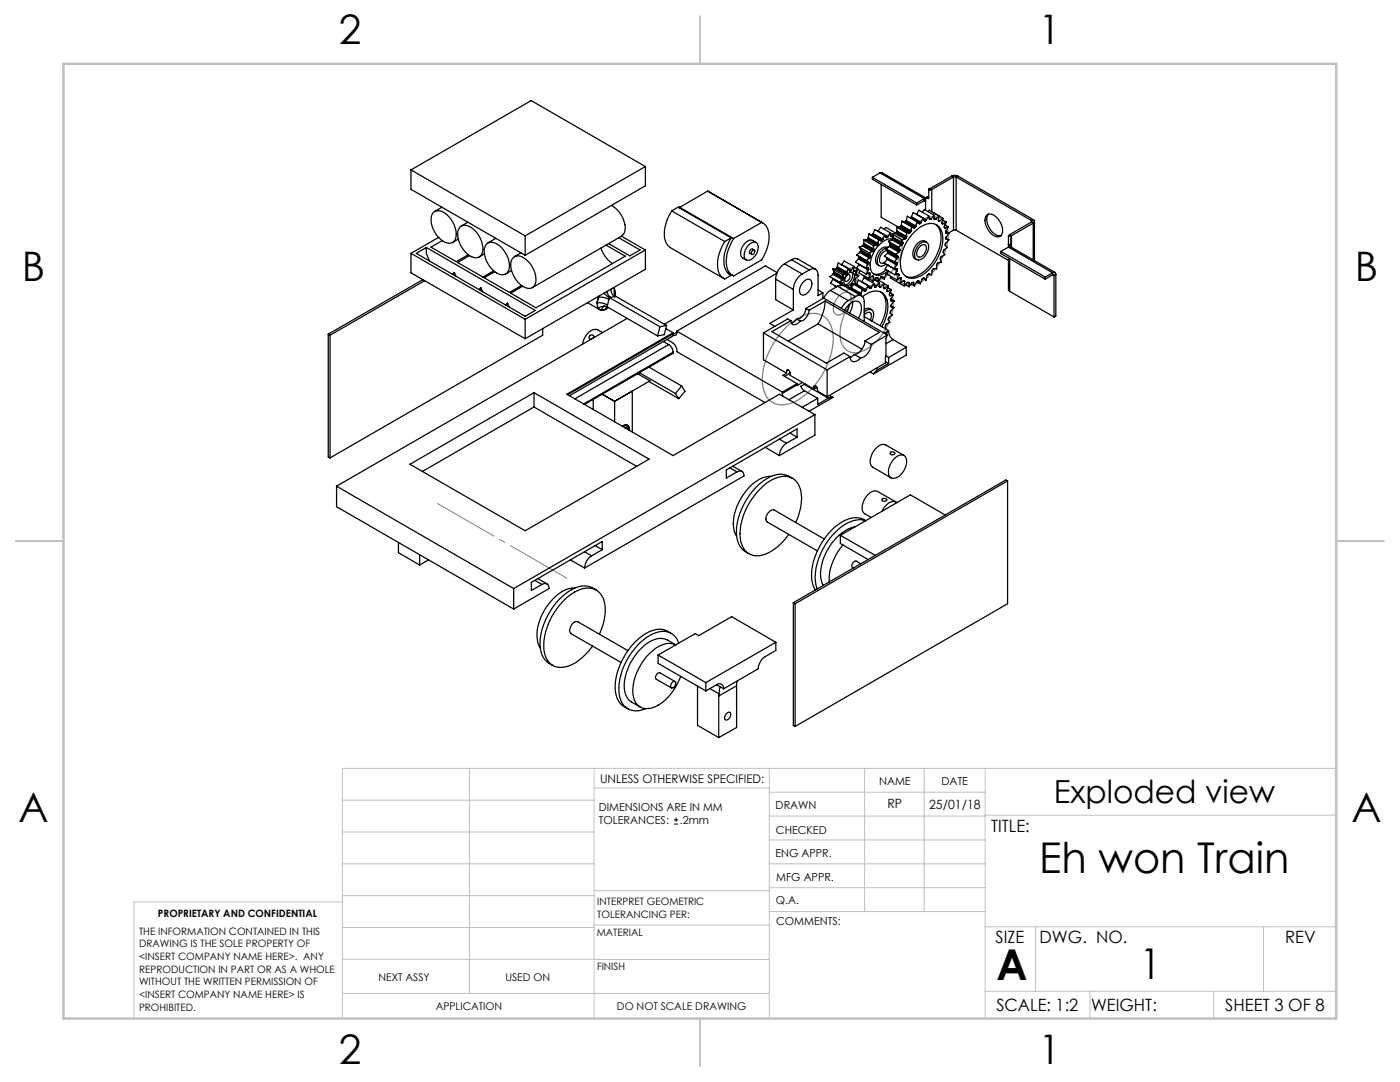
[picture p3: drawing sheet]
<svg xmlns="http://www.w3.org/2000/svg" width="279mm" height="216mm" viewBox="0 0 279 216" stroke-linecap="round" stroke-linejoin="round" font-family="sans-serif">
<path d="M134.5 164.4h.9M134.5 163.6h.9M134.9 163.2v.8" fill="none" stroke="#000" stroke-width=".2"/>
<path d="M167.5 59l.2-.2a1.2 1.2 0 0 1 2.1 .2 3.5 3.5 0 0 1-2.5 3.9 1.38 1.38 0 0 1-.9-2l.4-1.1zM169 54a1.24 1.24 0 0 1 2.1 0 3.3 3.3 0 0 1-2.5 4 1.45 1.45 0 0 1-.7-2.2l.4-.9zM171.4 58.6a5.1 5.1 0 0 1 4.9-1.7 4 4 0 0 1 1.9 4.6 11.1 11.1 0 0 1-6.3 8.6 2.99 2.99 0 0 1-4.2-2.7 11.5 11.5 0 0 1 3.7-8.8zM175.2 48.3a3.6 3.6 0 0 1 3.7-1.4 3.2 3.2 0 0 1 .9 3.8 7 7 0 0 1-4.5 5.1 2.11 2.11 0 0 1-2.4-2.4 7.9 7.9 0 0 1 2.3-5.1zM182.4 45a5.1 5.1 0 0 1 5-1.6 3.7 3.7 0 0 1 1.8 4 11.4 11.4 0 0 1-6.1 9.2 2.97 2.97 0 0 1-4.4-2.5 11.3 11.3 0 0 1 3.7-9.1zM156.9 65.3a7.6 7.6 0 0 1 6.4-2.7 4.3 4.3 0 0 1 3 4.5 15 15 0 0 1-8.2 13.3 3.9 3.9 0 0 1-5.5-1.9 11 11 0 0 1 1.2-9l1.7-2.6z" fill="none" stroke="#808080" stroke-width=".25"/>
<g fill="none" stroke="#c0c0c0" stroke-width=".2">
<path d="M68.3 159.7h50.3M93.7 153.3v44.9M118.6 153.3v49.9M118.6 157.2h34.9M153.5 153.3v49.9M153.5 158.1h43.1M172.5 153.3v28.6M184.4 153.3v28.6M196.6 153.3v49.9M266.7 153.3h-198.4v49.9M68.3 178.7h50.3M68.3 172.4h50.3"/>
<path d="M68.3 166h50.3M68.3 180h-41.6v23.2M118.6 177.7h35M153.5 167.6h43.1M153.5 162.8h43.1M153.5 172.4h43.1M153.5 177.1h43.1M196.6 162.7h70.1M68.3 198.2h85.2M68.3 191.4l85.2 .1M68.3 185.1h50.3M118.6 184.6h35"/>
<path d="M153.6 181.9h43M196.6 197.8h70.1M196.6 184.9h70.1M206.7 184.9v12.9M217.5 197.8v5.4M242.2 197.8v5.4M252.2 184.9v12.9"/>
</g>
<path d="M139.7 3.2v9.5M3.1 107.9h9.6M266.7 107.9h9.5M139.7 203.2v9.6" fill="none" stroke="#c0c0c0" stroke-width=".25"/>
<path d="M12.7 12.7h254v190.5h-254z" fill="none" stroke="#c0c0c0" stroke-width=".5"/>
<path d="M87.3 100.5l25.8 14.9" fill="none" stroke="#808080" stroke-width=".2" stroke-dasharray="15.2 1.3 1.3 1.3" stroke-dashoffset="2.2"/>
<g fill="none" stroke="#000" stroke-width=".25">
<path d="M82 33.9l22.8 13.2M82 33.9v3.9l22.8 13.1M128.8 33.2l-22.8-13.1-24 13.8M128.8 33.2l-24 13.9M128.8 33.2v3.9l-24 13.8M141.2 38.1l11 6.4M141.2 38.1l10.8 6.3M141.2 38.1l-5.6 3.3M174.1 35.4v.4l8.9 5.1M174.1 35.4l8.9 5.1M175.6 34.5h.4l8.7 5M175.6 34.5l8.9 5.1"/>
<path d="M175.6 34.5l-1.5 .9M175.9 36.8v6.6l3.5 2M184.5 39.6l-1.5 .9M184.5 39.6v.4M184.7 39.5l-.2 .1M184.7 39.5v2.4M185.3 39.3h-.2l-.4 .2M185.6 37.6l-.3 .1v1.9l-.6-.1M185.6 37.6l.3 .2M185.9 37.8l-.6 .2M185.9 37.8v4.5M189.9 35.1a1.17 1.17 0 0 1 1.3 0"/>
<path d="M189.9 35.1l-4.3 2.5M189.9 35.1l.4 .2M190.3 35.3h.5M190.3 35.3l-4.4 2.5M190.3 35.3v10.6M190.8 35.3l15 8.7M190.8 35.3v10.6M191.2 35.1l15 8.7M191.2 35.1l-.4 .2M82 50.6v3.8l22.8 13.2M82 50.6l22.8 13.1M83.1 50.6l2-1.2 21.7 12.5-2 1.2z"/>
<path d="M84.4 55.8l-18.9 10.9M84.7 56l-18.8 10.9M85.1 49.4a4.7 4.7 0 0 0 .6 2.7M86.6 42.3a1.98 1.98 0 0 1 2.5 .5 5.1 5.1 0 0 1 1.8 4.9 1.45 1.45 0 0 1-2.2 .6 5.3 5.3 0 0 1-2.6-5.2zM87.5 47.4l-5.5 3.2M88.2 41.3l-1.5 .9M88.3 48l-2.3 1.3 5.1 2.9 2.4-1.4M90.3 54.8l.4-.4 .4 .8M90.7 54.5l-.4 .3M91.4 47.7l-1.1 .7M91.8 45.3a1.86 1.86 0 0 1 2.5 .3 4.8 4.8 0 0 1 1.8 5.3 1.67 1.67 0 0 1-2.5 .1 5 5 0 0 1-2.1-5.3zM93.4 44.3l-1.3 .8"/>
<path d="M93.7 51l-2.4 1.4 5.1 2.9 2.1-1.3M96 57.5l-.4 .3 .4-.4 .3 .8M96.7 50.7l-1.1 .6M97 48.8a1.74 1.74 0 0 1 2.4 .1 4.8 4.8 0 0 1 2 5.3 1.56 1.56 0 0 1-2.3 .2 5 5 0 0 1-2.3-5.2zM98.7 54.2l-2.1 1.2 5.1 2.9 2.4-1.3M99 47.6l-1.6 .9M102.1 54l-1.2 .7M102.4 51.4a1.78 1.78 0 0 1 2.5 .3 5.1 5.1 0 0 1 1.9 4.9 1.36 1.36 0 0 1-2.1 .7 5.3 5.3 0 0 1-2.7-5.1zM104 50.4l-1.3 .8M104.8 47.1v3.8M119.5 59.3h.7l1.3 .4M119.5 59.3l-.3 1.1"/>
<path d="M119.6 59.1l-.1 .2M119.9 49.5l.6 1.2a5 5 0 0 0 1.7 1.9M120.5 58.5l1.1 .9M120.9 48.9l3.9 2.2-17.8 10.3-5.1-2.9 2.4-1.4M121.1 58.2l.2 .6 .5 .5M121.5 59.7l-.3 1.2M121.6 59.4l10.1 5.8M121.6 59.4l-.1 .3M121.8 59.3l-.2 .1M121.9 57.7l.3 .9 .5 .6M122 41a5.2 5.2 0 0 1 2.6 5.4l-.6 .7M122.4 57.4l.2 .3"/>
<path d="M122.6 57.7l.2 1M122.6 57.7a1.4 1.4 0 0 0 .3 1.5M122.7 59.2l-.9 .1M122.8 58.7v.2M122.8 58.7h-.2M122.8 58.7l-.1 .2M122.9 59.2h-.2M122.9 59.2l10.1 5.7M123.5 47.4l4.2 2.5-2 1.1-4.2-2.4M124 47.1l-17.8 10.3M124 47.1l4.8 2.8M128.8 49.9v3.8l-24 13.9"/>
<path d="M128.8 49.9l-24 13.8M134.1 42.1a7.3 7.3 0 0 0-1.1 6.4l.8 .9 10.6 6.2M134.1 42.1l10.5 6.1M134.1 42.1l1.2-.8 10.6 6.1M135.6 41.4l10.8 6.2M135.6 41.4v.1M135.7 41.3h.1M135.7 41.3l-.3 .1M144.6 48.2a7.3 7.3 0 0 0-1.1 6.4l.7 .8 .4 .3 1.3-.8M145.2 54.4l1 .6M145.5 54.7l.4 .2M145.9 47.4a7.2 7.2 0 0 0-1 6.5l.2 .4 .8 .6"/>
<path d="M145.9 47.4l-1.3 .8M149.3 49a1.18 1.18 0 0 1 1.9-.4 2.69 2.69 0 0 1-1.9 3.4 1.07 1.07 0 0 1-.7-1.7zM150.1 50.1l.3-.2a.47 .47 0 0 1 .1 .6 .47 .47 0 0 1-.5 .2zM150.5 49.9l-.3-.2a.56 .56 0 0 0-.5 .9l.3 .2M150.9 48.4l-.7-.4a1.88 1.88 0 0 0-2.1 1.4 1.58 1.58 0 0 0 .8 2.5M152 44.4a3.1 3.1 0 0 1 1.5 3.6 9.7 9.7 0 0 1-1.5 3.9l-5.6 3.2a2.91 2.91 0 0 1-1.5-2.9 9.1 9.1 0 0 1 1.5-4.6M152 44.4l-5.6 3.2M154.8 55.7v4.1l3.5 2M154.8 55.7l3.5 2M155 54.5l-19.9 11.6M155.1 54.4l-2.3-1.3-20.2 11.6M156.6 52.6a3.8 3.8 0 0 0-1.8 3.1"/>
<path d="M156.6 52.6l3.5 2.1M158 51.8a1.21 1.21 0 0 1 1.2-.1l3.6 2M158 51.8l-1.4 .8M158 51.8l3.5 2.1M158.3 57.7v4.1M160.1 54.7a3.9 3.9 0 0 0-1.8 3M160.4 56.2a.87 .87 0 0 1 1-.5 .87 .87 0 0 1 .6 .9 2.27 2.27 0 0 1-1.9 2.3 1.26 1.26 0 0 1-.3-2zM161.5 53.9a1.06 1.06 0 0 1 1.3-.2 1.06 1.06 0 0 1 .5 1.2v4.1l.9-.6M161.5 53.9l-1.4 .8M163.3 57.9l.9 .5M164.2 58.4v1.2M164.4 59.5l-3.6 2.1"/>
<path d="M164.4 59.5l3.5 2M165.7 58l-.5 .4-.8 1.1M165.7 58l3.6 2M166.2 53.7l.2 .5M166.2 53.7l2 1.1M166.2 55.7l1.9 1.2M166.2 55.7l-.4 .8 1.2 .7M166.2 55.6v.1M166.2 54.8l-.6 .4 2 1.1M166.2 54.8l2 1M166.2 55.6l2 1.1M166.2 55.6h.1"/>
<path d="M166.3 54.6l-.1 .2M166.3 54.6l2 1.1M166.4 54.2v.2M166.4 54.4l-.1 .2M166.4 54.2l1.9 1.2M166.4 54.4l1.9 1.1M166.6 57l.3 .3M166.8 53.7h-.6M166.8 53.7l1.9 1.1M166.9 53.6l-.1 .1M166.9 53.6l1.9 1.1M167 53.4l-.1 .2"/>
<path d="M167 53.4l2 1.1M167.1 53.2l-.1 .2M167.1 53.2l2 1.2M167.1 53.2l.2-.7 1.9 1.1M167.1 57.1a1.39 1.39 0 0 1 1.3-.1l3.5 2.1M167.1 57.1l3.6 2.1M167.1 57.1l-1.4 .9M167.6 56.3l.5 .3M167.9 56.4l.2 .2M168 52.8h-.1M168 52.8l1.9 1.1M168 52.8l.5-.7 1.9 1.1"/>
<path d="M168.1 56.6l.1 .1M168.1 56.9h.1M168.2 56.7l-.1 .2M168.2 54.8l.1 .6M168.2 55.8l-.6 .5M168.3 55.7l-.1 .1M168.3 55.5v.2M168.3 55.4v.1M168.7 54.8h-.5M168.8 54.7l-.1 .1M168.9 55l.6-.2a.9 .9 0 0 1-.8 1.3 .8 .8 0 0 1 .2-1.1zM169 54.5l-.2 .2"/>
<path d="M169.1 54.4l-.1 .1M169.2 53.6l.5 .4M169.2 53.6l-.1 .8M169.3 60a3.4 3.4 0 0 0-1.4 1.5M169.3 54.6a.69 .69 0 0 1 .8-.3 .69 .69 0 0 1 .4 .8 2.02 2.02 0 0 1-1.6 1.9 1.21 1.21 0 0 1-.2-1.8zM169.3 53.7l.5 .3M169.4 57.3h.1M169.4 57.3l-.3 .1M169.4 57.3l.3 .4M169.5 54h.2M169.8 54h-.1M169.8 57.6l-.1 .1"/>
<path d="M169.8 57.6l2 1.1M169.9 53.9l-.1 .1M169.9 57.5l-.1 .1M169.9 57.5l2 1.1M170 54.3a1.92 1.92 0 0 1-1.4 2.5M170.1 56.6l-.2 .9M170.2 56.6l1.9 1.1M170.4 53.9l.2 .2M170.4 54l.2 .1M170.4 54h.1M170.4 53.2l.8 .5M170.4 53.2v.8"/>
<path d="M170.4 53.2l-.5 .7M170.7 59.2a1.09 1.09 0 0 1 1.2-.1 1.09 1.09 0 0 1 .6 1.1v4M170.7 59.2l-1.4 .8M170.8 54.7l.6 .3M170.8 54.9h.1M170.9 56.9h-.2M170.9 56.9l1.9 1.1M170.9 54.9l.5 .1M171 56.7l-.1 .2M171 50.9l1.9 1.1M171 50.9l.4 .3M171 56.7l.3-.8 1.9 1.1"/>
<path d="M171 56.7l1.9 1.2M171.2 53.7l1.7 1M171.2 53.7l-.4 .8 .1 .4M171.2 53.7l-.6 .4M171.3 51.6l-.6 .7 2 1.1M171.3 51.6l1.9 1.2M171.4 51.2v.1M171.4 51.5l-.1 .1M171.4 55l-.7 .6-.1 .4 .2 .6h-.6l-.3 .2-.2 .9M171.4 51.2l1.9 1.1M171.4 51.5l2 1.1M171.4 52.8l1.9 1.1"/>
<path d="M171.4 52.8l-.4 .8M171.4 51.3v.2M171.4 52.7v.1M171.4 51.3l2 1.1M171.5 49.3l2 1.1M171.5 49.3l.3 .5M171.6 50.4l1.9 1.1M171.6 50.4l-.6 .5M171.6 54l-.2 .5 2 1.1M171.7 50.2l-.1 .2M171.7 50.2l1.9 1.1M171.8 49.8v.2"/>
<path d="M171.8 50l-.1 .2M171.8 58.7l-.2 .2M171.8 49.8l1.9 1.2M171.8 50l1.9 1.1M171.9 58.6l-.1 .1M172 56.2l.4-.8 2 1.2M172 56.2l1.9 1.2M172 56.2v.1M172.1 57.7l.5 .4M172.1 57.7l-.2 .9M172.1 49.1l2 1.1M172.1 49.1l-.6 .2"/>
<path d="M172.2 59.2a3.3 3.3 0 0 1 4-.7 4.6 4.6 0 0 1 .5 5.1l-.7 1.6M172.3 49l-.2 .1M172.3 49l1.9 1.1M172.3 57.9l.3 .2M172.3 55l1.9 1.1M172.3 55h.1M172.3 47.9l2 1.1M172.3 47.9l.1 .7M172.3 47.9h.6M172.4 48.8l-.1 .2M172.4 48.8l1.9 1M172.4 48.6v.2"/>
<path d="M172.4 48.6l2 1.1M172.7 53.4l.6 .2M172.8 58l-.2 .1M172.9 53.4l.5 .3M172.9 57.9l-.1 .1M172.9 52l.4 .3M172.9 47.9l2 1.1M173 47.8l-.1 .1M173 47.8l2 1.1M173.2 53.5l.1 .1M173.2 47.6l-.2 .2M173.2 47.6l2 1.2"/>
<path d="M173.2 57l.4 .5M173.2 52.8l-.5 .6M173.2 57l-.3 .9M173.3 47.4l-.1 .2M173.3 47.4l1.9 1.2M173.3 54.5l.4 .3M173.3 52.3l.1 .1M173.3 53.6l.1 .1M173.3 53.9l-.4 .8M173.3 55.6l-.2 .2M173.4 52.6l-.2 .2M173.4 52.4v.2"/>
<path d="M173.4 53.7l-.1 .2M173.4 46.7l.6 .2M173.4 46.7l2.4 1.3M173.4 46.7l-.1 .7M173.4 57.2l.4 .3M173.4 54.5l.3 .1M173.5 50.4l.2 .6M173.5 57.5h.1M173.5 51.5l-.6 .5M173.5 54.5h.1M173.6 54.5l.1 .1M173.6 54.5l-.7 .2"/>
<path d="M173.6 51.3l-.1 .2M173.7 54.6v.2M173.7 54.8l-.3 .8M173.7 51.1l-.1 .2M173.7 51v.1M173.8 57.5h-.2M173.9 57.4l-.1 .1M174 46.9l1.9 1.1M174 55.1h.2M174 55.1l-.6 .5M174 55.1l.3 .2M174.1 50.2l-.6 .2"/>
<path d="M174.1 55.1l.1 .1M174.2 55.1l.1 .2M174.2 46.7l-.2 .2M174.2 55.1h.1M174.2 46.7l1.9 1.2M174.2 50.1l-.1 .1M174.3 46.6l-.1 .1M174.3 49l.1 .7M174.3 49h.6M174.3 46.6l1.9 1.1M174.3 46.6l.3-.8 1.9 1.1M174.3 49.8l-.1 .3"/>
<path d="M174.3 55.3l-.1 .8M174.4 49.7l-.1 .1M174.4 56.6l.2 .7M174.4 56.6l-.5 .8M174.5 55.8l1 .6M174.5 56.9l.4 .3M174.5 57.1l.3 .2M174.6 57.2v.1M174.6 55.7l.7 .4M174.6 57.3h.2M174.9 57.2l-.1 .1M175 48.9l-.1 .1"/>
<path d="M175 55.4l.2 .1M175.2 48.8l-.2 .1M175.2 55.5l-.4-.1-.6 .7M175.2 55.5l.1 .6M175.2 48.6v.2M175.3 46.1l-.1 .1M175.3 46.1l1.9 1.1M175.3 46.1l.5-.8 1.9 1.2M175.4 56l1 .6M175.5 57.2v.1M175.5 56.4l-.6 .8M175.5 56.4v.8"/>
<path d="M175.5 57.2l.2 .1M175.5 57l.3 .2M175.5 57.3h.2M175.8 58.2a3.9 3.9 0 0 1 .8 4.4l-1 2.4M175.8 55.4l-.5 .7M175.8 48l-.5-.2-.1 .8M175.8 55.3l.7 .4M175.8 57.2l-.1 .1M175.9 48h-.1M176.1 47.9l-.2 .1M176.1 55.2h.1M176.1 55.2l-.3 .2"/>
<path d="M176.1 55.2l.4 .5M176.2 47.7l-.1 .2M176.3 57.4l.1 .1M176.3 57.4l.3 .2M176.4 57.5l.2 .1M176.4 57.5h.1M176.4 56.6l-.6 .6M176.4 56.6l-.1 .8M176.4 56.6l.9 .4M176.5 45.8l.3-.4 1.9 1.1M176.5 46.9l.4 .5M176.5 46.9l-.3 .8"/>
<path d="M176.6 47.1l.5 .2M176.8 47.3l.1 .1M176.8 49.7l2 1.1M176.8 49.7l.4 .3M176.8 53.8l-.1 .1a2.43 2.43 0 0 1-2.4 .7M177 58l.2 .2M177 51.8l2 1.1M177 51.8l-.5 .7 2.6 1.5M177.1 49.5a2.75 2.75 0 0 0-1.9 3.3 1.07 1.07 0 0 0 1.6-.1M177.1 47.3l-.2 .1M177.1 51.5v.1M177.1 51.6l-.1 .2"/>
<path d="M177.1 51.6l1.9 1.1M177.1 54.5l-.3 .3-.3 .9M177.1 52.9h.1M177.1 50.5l2 1.1M177.1 50.5l-.6 .6 1.9 1.1M177.1 52.9l-.5 .8 2 1.1M177.2 49.4h-.1a1.93 1.93 0 0 0-2.2 1.6 1.36 1.36 0 0 0 .6 2M177.2 57.4l.7 .4M177.2 47.2l-.1 .1M177.2 50.2a1.2 1.2 0 0 0-1.5 .9 1.07 1.07 0 0 0 .2 1.4l.6-.1M177.2 50l.1 .1M177.2 50.3l-.1 .2"/>
<path d="M177.2 50l2 1.1M177.2 50.3l2 1.2M177.3 57l-.3 1M177.3 50.1l-.1 .2M177.3 57l-.7 .6M177.3 50.1l1.9 1.2M177.3 48.2l2 1.1M177.3 48.2l.3 .4M177.3 54.1l-.2 .6 1.9 1.1M177.4 49.2l2 1.1M177.4 49.2l-.6 .5M177.6 58.9l.1 .1"/>
<path d="M177.6 49l-.2 .2M177.6 49l1.9 1.1M177.6 48.6l.1 .2M177.6 58.4l.7 .4M177.6 48.6l2 1.2M177.7 48.8l-.1 .2M177.7 48.8l1.9 1.1M177.7 46.5l-.5 .7M177.7 46.5l.1 .6M177.8 55.1l-.1 .4 1.9 1.1M177.8 47.1l.2 .1M177.8 46.9l.4 .2"/>
<path d="M177.8 47.1l.1 .1M177.8 59.7l.7 .3M177.8 47.2h.1M177.9 47.2h.1M177.9 57.8l-.4 .9 .1 .2M177.9 57.8l-.7 .4M178 47.8l1.9 1.2M178 47.8l-.7 .4M178 46.7l2 1.1M178 46.7l.2 .6M178.1 47.7h-.1a4.3 4.3 0 0 0-3.6 2.6l-.3 .7a3.3 3.3 0 0 0 .2 3.7 2.28 2.28 0 0 0 2.9-.7M178.1 47.7l-.1 .1"/>
<path d="M178.1 47.7l2 1.1M178.2 47.1l-.2 .1M178.2 47.1h.1M178.2 47.3v.2M178.2 47.5l-.1 .2M178.2 47.3l2 1.1M178.2 47.5l2 1.1M178.3 58.8l-.5 .9 .1 .3M178.3 58.8l-.6 .2M178.4 52.2l.6 .3M178.7 46.6l1.9 1.1M178.7 46.6l-.7 .1"/>
<path d="M178.7 52.3l.3 .2M178.7 53.6l.4 .2M178.7 46.5v.1M178.7 46.5h.1M178.8 50.8l.4 .3M178.8 46.5l-.1 .1M178.8 46.5l2 1.1M178.9 46.2l-.1 .3M178.9 45.3l2 1.2M178.9 45.3l.1 .8M178.9 45.3l.6 .1M178.9 46.2l2 1.2"/>
<path d="M178.9 53.6l.2 .1M178.9 54.7l.5 .3M179 52.9l-.6 .7 .7 .1M179 46.1l-.1 .1M179 46.1l1.9 1.1M179 52.7v.2M179 52.5v.2M179.1 53.7v.1M179.1 54l-.5 .8M179.1 51.6l-.7 .6M179.1 53.8v.2M179.1 54.6l.3 .2"/>
<path d="M179.2 51.5l-.1 .1M179.2 51.1v.2M179.2 51.3v.2M179.2 54.6l.1 .1M179.3 49.3l.3 .5M179.3 54.7l.1 .1M179.3 54.7l-.7 .1M179.4 55l-.4 .8M179.4 54.8v.2M179.4 50.3l-.6 .5M179.5 50.1l-.1 .2M179.5 45.4l2 1.1"/>
<path d="M179.5 55.5l.4 .2M179.6 49.9l-.1 .2M179.6 49.8v.1M179.6 56.6l.8 .4M179.7 55.5h.1M179.7 45.3l-.2 .1M179.7 55.5l-.7 .3M179.7 45.3l1.9 1.1M179.7 55.5l.2 .1M179.8 55.5l.1 .1M179.8 45.1l-.1 .2M179.8 45.1l2 1.1"/>
<path d="M179.9 55.6v.1M179.9 44.9l-.1 .2M179.9 55.7l-.3 .9M179.9 44.9l1.9 1.2M179.9 49l-.6 .3M180 47.8l.2 .6M180 44.1l1.9 1.2M180 44.1l.5 .2M180 44.1l-.1 .8M180.1 48.8l-.2 .2M180.2 48.6l-.1 .2M180.2 48.4v.2"/>
<path d="M180.3 56.1l-.7 .5M180.3 56.1l.3 .1M180.4 56l.2 .2M180.4 56l-.1 .1M180.4 56v.1M180.5 44.3l1.9 1.2M180.6 56.2l-.2 .8M180.6 44.3h-.1M180.6 47.7l-.6 .1M180.6 44.3l2 1.1M180.7 56.8l.7 .4M180.8 47.6l-.2 .1"/>
<path d="M180.8 44.2l-.2 .1M180.8 44.2l1.9 1.1M180.9 44l-.1 .2M180.9 44l1.9 1.1M180.9 44l.2-.9 1.9 1.2M180.9 47.4l-.1 .2M180.9 46.5v.7M180.9 46.5h.6M180.9 47.2v.2M181.2 56.3l.2 .1M181.2 56.3l-.8 .7M181.4 56.4v.8"/>
<path d="M181.6 46.4l-.1 .1M181.8 46.2l-.2 .2M181.8 43.4l-.1 .1M181.8 43.4l1.9 1.1M181.8 46.1v.1M181.8 56.7l.7 .3M181.9 43.3l-.1 .1M181.9 43.3l.3-.9 2 1.1M181.9 43.3l1.9 1.1M181.9 45.3l-.1 .8M181.9 45.3l.5 .2M182.2 56.3l.2 .1"/>
<path d="M182.2 56.3l-.2 .1-.6 .8M182.4 56.4l.1 .6M182.5 46.2a4.4 4.4 0 0 1 4.1-1.5 3.6 3.6 0 0 1 1.4 4.4 8.6 8.6 0 0 1-5.4 6.4 2.41 2.41 0 0 1-2.9-2.6 9 9 0 0 1 2.8-6.7zM182.6 45.4l-.2 .1M182.7 45.3l-.1 .1M182.8 45.1l-.1 .2M183 40.5v.4M183 42.8l.4-.9 1.9 1.2M183 42.8l1.9 1.1M183 42.8h-.1M183 56.2l.7 .4M183 44.3l.6 .3"/>
<path d="M183 44.3l-.2 .8M183.2 44.4l.4 .2M183.3 56.1h.1M183.3 48.9a1.08 1.08 0 0 1 1-.6 1.08 1.08 0 0 1 1 .6 2.83 2.83 0 0 1-2 3 1.12 1.12 0 0 1-.7-1.7zM183.4 56.1l-.4 .1-.5 .8M183.4 56.1l.3 .5M183.5 49.3a.77 .77 0 0 1 1.1-.4 .77 .77 0 0 1 .2 1.2 1.42 1.42 0 0 1-1.6 1.2 1.4 1.4 0 0 1 .3-2zM183.7 44.5l-.1 .1M183.8 44.4l-.1 .1M184.1 42.3l.4-.5 1.9 1.1M184.2 43.5l.4 .6M184.2 43.5l-.4 .9"/>
<path d="M184.2 55.5l.6 .4M184.3 43.8l.4 .2M184.4 55.5h.1M184.4 55.5l-.4 .1-.3 1M184.4 55.5l.4 .4M184.5 40l-1.5 .9M184.5 44l.1 .1M184.5 40l.2 .2zM184.7 44l-.1 .1M184.9 43.9l-.2 .1M184.9 48.3a1.43 1.43 0 0 0-2.2 .8 1.95 1.95 0 0 0-.1 2.5l.3 .2M185.2 42.2l.3-.3 2.7 1.7"/>
<path d="M185.3 43.1l.3 .7M185.3 43.1l-.4 .8M185.4 43.4l.5 .3M185.5 43.6l.2 .2M185.5 43.7l.1 .1M185.6 43.8h.1M185.9 43.7l-.2 .1M186.3 42.4h.1M186.4 42.9v.8M186.4 42.9l-.5 .8M186.4 43.7l.1 .1M186.4 43.7l.3 .1"/>
<path d="M186.4 43.5l.4 .2M186.5 43.8h.2M186.7 44.8a4.4 4.4 0 0 1 .7 4.9 8.3 8.3 0 0 1-5.2 5.6l-.6 .1-.8-.3M186.8 43.7l-.1 .1M186.8 43.7l.6-.6-.1 .8M187.3 43.9v.1M187.3 43.9l.3 .2M187.3 44l.3 .1M187.3 44l.1 .1M188 44.6l.2 .1M188.1 43.9l.7 .4M188.2 43.6l-.2 1"/>
<path d="M188.2 43.6l-.6 .5M188.5 45.5h.1M188.5 45.4l.1 .1M188.6 44.9l.7 .4M188.8 46.1l.6 .4M188.8 46.5h.1M188.8 47.6l.6 .3M188.8 44.3l-.3 .9v.3M188.8 44.3l-.6 .4M188.8 46.5h.6M188.8 47.7h.1M188.9 47.7l.5 .2"/>
<path d="M189.3 45.3l-.6 .9 .1 .3M189.3 45.3l-.7 .2M189.4 47.9l-.7 .7-.1 .4 .5 .4-.8 .6-.1 .3 .4 .5-.7 .4-.2 .3 .2 .8-.8 .2-.2 .3v.9h-.7l-.2 .3-.1 .9-.5-.3-.3 .3-.3 1M189.4 46.5l-.6 .8 .1 .4M190.3 45.9h.5M190.3 45.9l-.9 .6M190.8 45.9l10.5 6.1M197 42.9a1.65 1.65 0 0 1 2.1 .7 2.82 2.82 0 0 1 .6 3.5 1.63 1.63 0 0 1-2.1-.7 2.77 2.77 0 0 1-.6-3.5zM197.3 42.7a2.86 2.86 0 0 0 .6 3.5 2.15 2.15 0 0 0 1.8 .8M199.7 50.2l8.9 5.1M199.7 50.2v.4l8.9 5.1M201.3 51.5v6.4l.2 .2"/>
<path d="M201.3 47.2v2.1M201.3 49.3l-1.6 .9M201.3 49.3l8.8 5.1M201.3 47.2h.5M201.5 49.2l-.2 .1M201.5 49.2l9 5.2M201.5 46.8l-.2 .4M201.5 58.1l8.9 5.2M201.5 49.1v.1M201.5 51.6v6.5M201.5 46.8l.4 .2M201.8 48.8h-.5l.2 .3"/>
<path d="M201.8 48.8l.1 .2-.4 .1M201.8 47.2v1.6M201.9 47l-.1 .2M201.9 47v2.4M205.8 44l.2 .1-.2 .2M205.8 44.3l.4 .2M205.8 44.3l-4.3 2.5M205.8 44v.3M206.2 43.8a.38 .38 0 0 1 .2 .4 .38 .38 0 0 1-.2 .3M206.2 44.5l-4.3 2.5M206.2 43.8l-.4 .2M206.2 44.5v7.4"/>
<path d="M206.4 44.2v7.8M208.6 55.3v.4M210.1 54.4a.37 .37 0 0 1 .4 0 .37 .37 0 0 1 .2 .4M210.1 54.8h.2l.1 .2M210.1 54.4l-1.5 .9M210.1 54.8l-1.5 .9M210.1 54.4v.4M210.1 54.8l.3 .2M210.4 55v8.3M210.7 54.8l-.3 .2M210.7 54.8v8.2l-.3 .3M65.5 66.7v24.5l.4 .2"/>
<path d="M65.5 66.7l.4 .2M65.9 66.9v24.5M101.3 60.6l-.4 .3 .4-.4 .3 .8M104.8 63.7v3.9M106.6 78.4v2.8M108.3 65.6v1.3l-42.4 24.5M117.3 60.4l2.4 1.4M118.3 67.5a.39 .39 0 0 0 .1-.6 .39 .39 0 0 0-.6 .1h-.1a.39 .39 0 0 0-.1 .4 .39 .39 0 0 0 .4 .3M118.4 79.7v2M119.2 60.4a3.4 3.4 0 0 1 2 .5M119.2 60.4l.1 1M119.3 61.4l.4 .4 .3 .1"/>
<path d="M120.2 78.7l-3.5 2M120.2 78.7l2.5 1.4M120.3 66.4l-1-.6a1.86 1.86 0 0 0-2.2 .9l-.6 1-.3 1M120.7 61.1l-.5 .3-.2 .5M120.8 61.7l-.8 .2M121.1 61.2l-.3 .5M121.1 61.2a2.24 2.24 0 0 0-1.8 .2M121.1 61.2l10.1 5.8M121.2 60.9l-.1 .3M121.4 61.3l-.6 .4M125.2 63.5l-58 33.5M126.2 78v8.2"/>
<path d="M127.2 74.6l-7 4.1M127.2 74.6l2.5 1.4-7 4.1M127.6 74.4l7.2 4.1M129.5 76.1l6 3.5M129.5 73.3l6.5 3.7M131.7 65.2l-.5 1.8M132.4 68.2l1.1 .6M132.9 65.6l1.4 .8M133 64.9l-1.3 .3M133 64.9l-.4 1.9-1.4 .2M133.1 67.7l1.1 .7a1.95 1.95 0 0 1 .9 1.8l17.6 10.1M133.5 68.8a1.92 1.92 0 0 1 .8 1.5"/>
<path d="M133.5 68.8l-18.8 10.8M134.3 66.6l-.2 .6-20.4 11.8M134.3 66.4l-21.2 12.3 21.2 12.2 21.2-12.2 7.1 4M134.3 66.4v.2M134.3 70.3v.2l-7.1 4.1M134.3 66.6l-21 12.1M134.3 70.3l-17.8 10.3M134.8 78.5l.7 1.1M135.1 66.1a.58 .58 0 0 1-.1 .7 .58 .58 0 0 1-.7 .1M135.1 66.1l21 12.1M135.1 66.3l-.8 .4M136 77l-1.2 1.5"/>
<path d="M136 77l.7 1.1-1.2 1.5M152.4 66.4v5.4l4.6 2.7M152.4 66.4l12.7 7.4M156.1 78.5l.1 .6M156.1 78.2v.3M157 74l.2-.2 .4 .3 .1 .8 4.8 2.7M157 74v.5M157 74.5l-.8 .4 2.9 1.7M157.3 73.8l-.3 .2M157.7 74.5l-1.1 .6M157.8 64a.73 .73 0 0 0 .4 .8 .73 .73 0 0 0 .9-.2l.6-.6M157.8 64l-.6-.4-4.8 2.8"/>
<path d="M157.8 64l-3.7 2.2 10.8 6.3 3.5-2.1 1.3 .8M158.3 61.8l-4.7 2.7 1 .6M159 63.7l-.6 .5-.5 .3M159 63.7l.7 .3M159.1 76.8l-3 1.7M159.1 76.6l-3 1.6M159.1 76.6v.2M160.2 76.3l-1.1 .6v-.1M160.5 76.7l4.8 2.7M160.5 78l2.7 1.5M160.5 78l-3.1 1.8M160.7 76.6l-.9 .5 .7 .9"/>
<path d="M160.8 61.6a2.16 2.16 0 0 1-1.8 2.1M160.8 61.6l.7 .3M161.5 61.9a2.16 2.16 0 0 1-1.8 2.1M162.5 77.2l.1-.2h.2l.3 .5 .1 .5 1.9 1.2M162.5 77.2v.4M162.8 77l-.3 .2M162.9 77.4l.2 .1M163.1 77.3l-.6 .3M163.2 79.5l-3.1 1.8M163.3 64.6l-6 3.5M163.3 64.6l8.7 5.1M164.7 60.1a10 10 0 0 1-1.4 4.5"/>
<path d="M164.7 60.1l10.8 6.2-2.9 1.7M164.7 60.1l-3.2 1.8M165.1 73.8v5.4M165.3 79.4l-2.1 1.3v-1.2M165.5 78.9l.7 .4M166.2 79.3l-.9 .1M166.2 79.3l-4.7 2.8M167.9 61.5l9.2 5.4M168.6 61.9l.9-1.2a1.43 1.43 0 0 1 2.2-.2 3.1 3.1 0 0 1-.4 3M169.5 60.7l-.4 1.5M169.7 71.2a.95 .95 0 0 0 .6 1 .95 .95 0 0 0 1.1-.4l.3-.4M169.7 71.2l-4.6 2.6"/>
<path d="M170.1 60.3a3.5 3.5 0 0 1-.6 2.2M170.5 70.7l-.8 .7M170.5 70.7l1.2 .7M172.5 61.8a1.14 1.14 0 0 1 1.5 0M172.5 62.3a1.01 1.01 0 0 1 .9-.6 1.01 1.01 0 0 1 .9 .6v.8l-.3 1M172.5 62.9a.73 .73 0 0 1 .8-.6 .73 .73 0 0 1 .6 .7l-.2 .9M172.5 63.2l4.8 2.8M172.6 68a2.96 2.96 0 0 1-2.1 2.7M172.6 68l1.2 .7M173.6 74.2l.7 .4M173.8 68.7a2.86 2.86 0 0 1-2.1 2.7M174.8 73.5l.4 .2"/>
<path d="M175.2 73.7l-.9 .9M176.7 72.1l.6 .4M176.8 71l.5 .3M177.1 66.9l-.3 .7-.1 4.8-11.6 6.8M177.1 66.9l-3.3 1.8M177.3 66.2a2.19 2.19 0 0 0 .9 1.6M177.3 66v.2M177.3 71.3v1.2M177.3 72.5l-2.1 1.2M177.3 66l-.8 .5M177.3 66.2l-.6 .4M177.8 60h.1"/>
<path d="M177.8 61.1l.6 .3M177.9 60h.6M177.9 61.2h.1M177.9 61.2l.5 .2M178.2 67.8l2.7 1.5M178.2 67.8l-1.4 .8M178.4 61.4l-.7 .7v.4l.4 .4-.8 .6v.4l.3 .4-.8 .5-.1 .3 .1 .6M178.5 60l-.6 .8v.4M180.9 69.3l-3.6 2M180.9 69.3v1.5l-6.6 3.8M67.2 97l35.3 20.4M67.2 97v4.1l35.3 20.4"/>
<path d="M81.8 92.6l24.8-14.2 22.9 13.2-24.7 14.3zM106.6 81.2l-22.3 12.9M106.6 81.2l20.5 11.9M122.7 80.1v4.1M124.7 85.3a.52 .52 0 0 1 .6-.1 .52 .52 0 0 1 .3 .6M124.8 85.4l.2-.1 .2 .3M125.3 84.9l.3 .3v.7M125.3 84.9l-.2-.1a.72 .72 0 0 0-.9 .3M125.3 84.9a.76 .76 0 0 0-.9 .2M145.7 93.3l1.4 .9M146.2 93l1.9 1.1M147.1 94.2a.86 .86 0 0 1 1-.1 .86 .86 0 0 1 .4 .9l-31.8 18.3"/>
<path d="M152.7 89.3l2.8 1.6M153.9 95a6.7 6.7 0 0 0-5.5 3.6 8.6 8.6 0 0 0-1.6 7.9l.2 .5M155.5 87.6l1.5 .8M157 88.4a3.2 3.2 0 0 0-1.5 2.5M157.7 86.4l1.4 .8M158.2 95.5a4.2 4.2 0 0 0-5.1 0 13.4 13.4 0 0 0-6.1 11.4 4 4 0 0 0 2.5 3.6M159.1 87.2v-1.6l-14.1 8.2v1.6l2.1-1.2M159.1 87.2l-2.1 1.2M162.6 82.7l-60.1 34.7M162.6 82.7v4.1l-7.1 4.1M176.1 99.6a.52 .52 0 0 1 .9 .2 .52 .52 0 0 1-.6 .2 .52 .52 0 0 1-.4-.3zM177.7 90.3a.52 .52 0 0 1 .9 .3 .51 .51 0 0 1-.5 .2 .51 .51 0 0 1-.4-.4z"/>
<path d="M178.3 91.7a1.71 1.71 0 0 1 2.3-.7 2.87 2.87 0 0 1-.7 3.5 1.71 1.71 0 0 1-2.2 .8 2.87 2.87 0 0 1 .6-3.6zM180.4 90.9l-3.6-2.1a1.74 1.74 0 0 0-2.1 .8 2.88 2.88 0 0 0-.6 3.5l3.7 2.3M201.1 96l-.4-.2-42.4 24.5M201.1 96l-42.4 24.5M201.1 96v24.5l-42.4 24.5M79.5 108.2v2.1l4.2 2.4M83.7 110.7v2M85.5 111.7l-1.8 1M102.5 117.4v4.1M106.8 115.8l1.4 .8M107.4 115.5l1.8 1M108.2 116.6a.85 .85 0 0 1 1-.1 .85 .85 0 0 1 .4 .9l-7.1 4.1"/>
<path d="M113.8 111.7l2.9 1.6M114.7 117.3a6.5 6.5 0 0 0-5.1 3 9.6 9.6 0 0 0-2.2 8.1l.4 .9M116.7 110.1l1.4 .8M118.1 110.9a2.97 2.97 0 0 0-1.4 2.4M118.8 108.9l1.4 .8M119 117.7a4.3 4.3 0 0 0-5.1 .1 13.4 13.4 0 0 0-6.1 11.4 4.1 4.1 0 0 0 2.5 3.6M120.2 109.7l-2.1 1.2M120.2 109.7v-1.6l-14.2 8.1v1.6l2.2-1.2M158.8 104.2a9.5 9.5 0 0 0 .8-7 3.2 3.2 0 0 0-4.3-1.9 11.2 11.2 0 0 0-6.1 5.6 10 10 0 0 0-1.1 7.9 3.4 3.4 0 0 0 5 1.7 11.5 11.5 0 0 0 4.3-3.9M163.1 117.5a10 10 0 0 1 1.1-7.9 10.6 10.6 0 0 1 6.8-5.8l.7-.1 1.1 .2a4.1 4.1 0 0 0-4.7 .2 13.4 13.4 0 0 0-6.1 11.5l.3 1.5 .4 .6M164.5 107.6l-10-5.8a1.64 1.64 0 0 0-1.5 2.3l10.1 5.8M167.7 106.8l7 4"/>
<path d="M167.7 106.8v1.6l5.5 3.3M168.2 108.7a10.7 10.7 0 0 0-2.7 7.4M170.6 105.1a9.3 9.3 0 0 0-6 5.6 7 7 0 0 0-.3 6.1M171.8 112.5l-.9-.5a.81 .81 0 0 0-.8 .5 .81 .81 0 0 0 .2 .8M178.8 100.2l-3.6-2.1a1.74 1.74 0 0 0-2.1 .7 2.88 2.88 0 0 0-.7 3.6l1.4 .9M179 100.3a1.36 1.36 0 0 0-1.9 .3l-.7 .8-.4 .6M188.6 102.8l-6.9-4.1-14 8.1M119.6 126.5a8.8 8.8 0 0 0 .5-7.7 3.5 3.5 0 0 0-4.7-1 13.1 13.1 0 0 0-6.9 11.8 3.5 3.5 0 0 0 5.4 3.1 11 11 0 0 0 4.4-3.8M125.3 129.8l-10-5.7a1.58 1.58 0 0 0-1.6 2l.2 .3 10 5.8M131.3 130.7l9.6 5.5M131.3 130.7v1.7l9.6 5.5M134 126.4a4.2 4.2 0 0 0-5.1 0 13.4 13.4 0 0 0-6.1 11.5 4 4 0 0 0 2.5 3.5"/>
<path d="M134.2 136.2a.41 .41 0 0 1 .6-.1l-.1 .7a.53 .53 0 0 1-.8 .3v-.4zM134.7 136l-3-1.7a.85 .85 0 0 0-.7 1.2l3 1.8M135.5 128.3a3.4 3.4 0 0 0-5.1-1.9 13.1 13.1 0 0 0-6.9 11.9 3.5 3.5 0 0 0 5.3 3.1M135.9 134.9a10.8 10.8 0 0 1-5.2 6.2 2.93 2.93 0 0 1-4.4-2.7 11 11 0 0 1 5.4-9.5 3.3 3.3 0 0 1 3.2-.2 5.3 5.3 0 0 0-3-1.3 7 7 0 0 0-5.1 3.3 10.1 10.1 0 0 0-2.1 7.4 3 3 0 0 0 1.3 2l1.8 1M139.2 136.9v7.8l4.2 2.5M140.9 136.2v1.7M141.7 137.4l1.8 1M143 136.6a.86 .86 0 0 1 1-.1 .86 .86 0 0 1 .4 .9M143 136.6l-2.1 1.3M143 136.6l1.4 .8M143.4 138.9v8.3M143.5 138.4l-.1 .5"/>
<path d="M143.8 137.1l-.3 1.3M147 136.8l-3.6 2.1M147 136.8v8.4l-3.6 2M147.1 135.9l-.1 .9M154.8 128.2v1.6l-2.1 1.2a3.2 3.2 0 0 0-1.4 2.5l-6.9 3.9M154.8 128.2l-13.9 8M154.8 128.2l-8.8-5.2-6.5 3.8-.8-.4-7.4 4.3M158.3 120.3v24.4l.4 .3M158.3 120.3l.4 .2M158.7 120.5v24.5M145 142.4l.5-.3h.2a1.01 1.01 0 0 1-.9 1.6 .86 .86 0 0 1 .2-1.3z"/>
</g>
<g font-size="8.5">
<text x="207.4" y="174.2">Eh won Train</text>
<text x="198.9" y="195.5">A</text>
<text x="227.5" y="195.4">1</text>
</g>
<g font-size="8.1">
<text x="67.6" y="8.9">2</text>
<text x="207.3" y="8.9">1</text>
<text x="4.4" y="56.2">B</text>
<text x="270.4" y="56.2">B</text>
<text x="3.7" y="164.1">A</text>
<text x="269.7" y="164.1">A</text>
<text x="67.6" y="212.4">2</text>
<text x="207.3" y="212.4">1</text>
</g>
<text font-size="6.3" x="210.3" y="160.2">Exploded view</text>
<g font-size="3.4">
<text x="197.8" y="166">TITLE:</text>
<text x="198.7" y="188.1">SIZE</text>
<text x="207.5" y="188.1">DWG. NO.</text>
<text x="256.5" y="188.2">REV</text>
<text x="198.8" y="201.7">SCALE: 1:2</text>
<text x="217.7" y="201.8">WEIGHT:</text>
<text x="244.5" y="201.7">SHEET 3 OF 8</text>
</g>
<g font-size="2.5">
<text x="177.1" y="161.3">RP</text>
<text x="185.4" y="161.4">25/01/18</text>
</g>
<text font-size="2.4" x="119.8" y="156.2">UNLESS OTHERWISE SPECIFIED:</text>
<g font-size="2.2">
<text x="119.5" y="161.8">DIMENSIONS ARE IN MM</text>
<text x="154.8" y="161.4">DRAWN</text>
<text x="175.4" y="156.6">NAME</text>
<text x="187.9" y="156.7">DATE</text>
<text x="119.5" y="164.4">TOLERANCES:</text>
<text x="135.7" y="164.4">.2mm</text>
<text x="154.9" y="166.3">CHECKED</text>
<text x="154.8" y="171">ENG APPR.</text>
<text x="154.9" y="175.7">MFG APPR.</text>
<text x="154.9" y="180.4">Q.A.</text>
<text x="154.9" y="184.6">COMMENTS:</text>
</g>
<g font-size="2.1">
<text x="75.5" y="195.7">NEXT ASSY</text>
<text x="100.9" y="195.7">USED ON</text>
<text x="86.9" y="201.5">APPLICATION</text>
<text x="123.1" y="201.6">DO NOT SCALE DRAWING</text>
</g>
<g font-size="2">
<text x="31.5" y="182.9">PROPRIETARY AND CONFIDENTIAL</text>
<text x="119.2" y="180.6">INTERPRET GEOMETRIC</text>
<text x="119.2" y="183.1">TOLERANCING PER:</text>
<text x="27.8" y="186.5">THE INFORMATION CONTAINED IN THIS</text>
<text x="27.8" y="189">DRAWING IS THE SOLE PROPERTY OF</text>
<text x="27.8" y="191.6">&lt;INSERT COMPANY NAME HERE&gt;. ANY</text>
<text x="119.1" y="186.7">MATERIAL</text>
<text x="27.8" y="194.1">REPRODUCTION IN PART OR AS A WHOLE</text>
<text x="27.8" y="196.6">WITHOUT THE WRITTEN PERMISSION OF</text>
<text x="119.1" y="193.5">FINISH</text>
<text x="27.8" y="199.1">&lt;INSERT COMPANY NAME HERE&gt; IS</text>
<text x="27.8" y="201.7">PROHIBITED.</text>
</g>
</svg>
